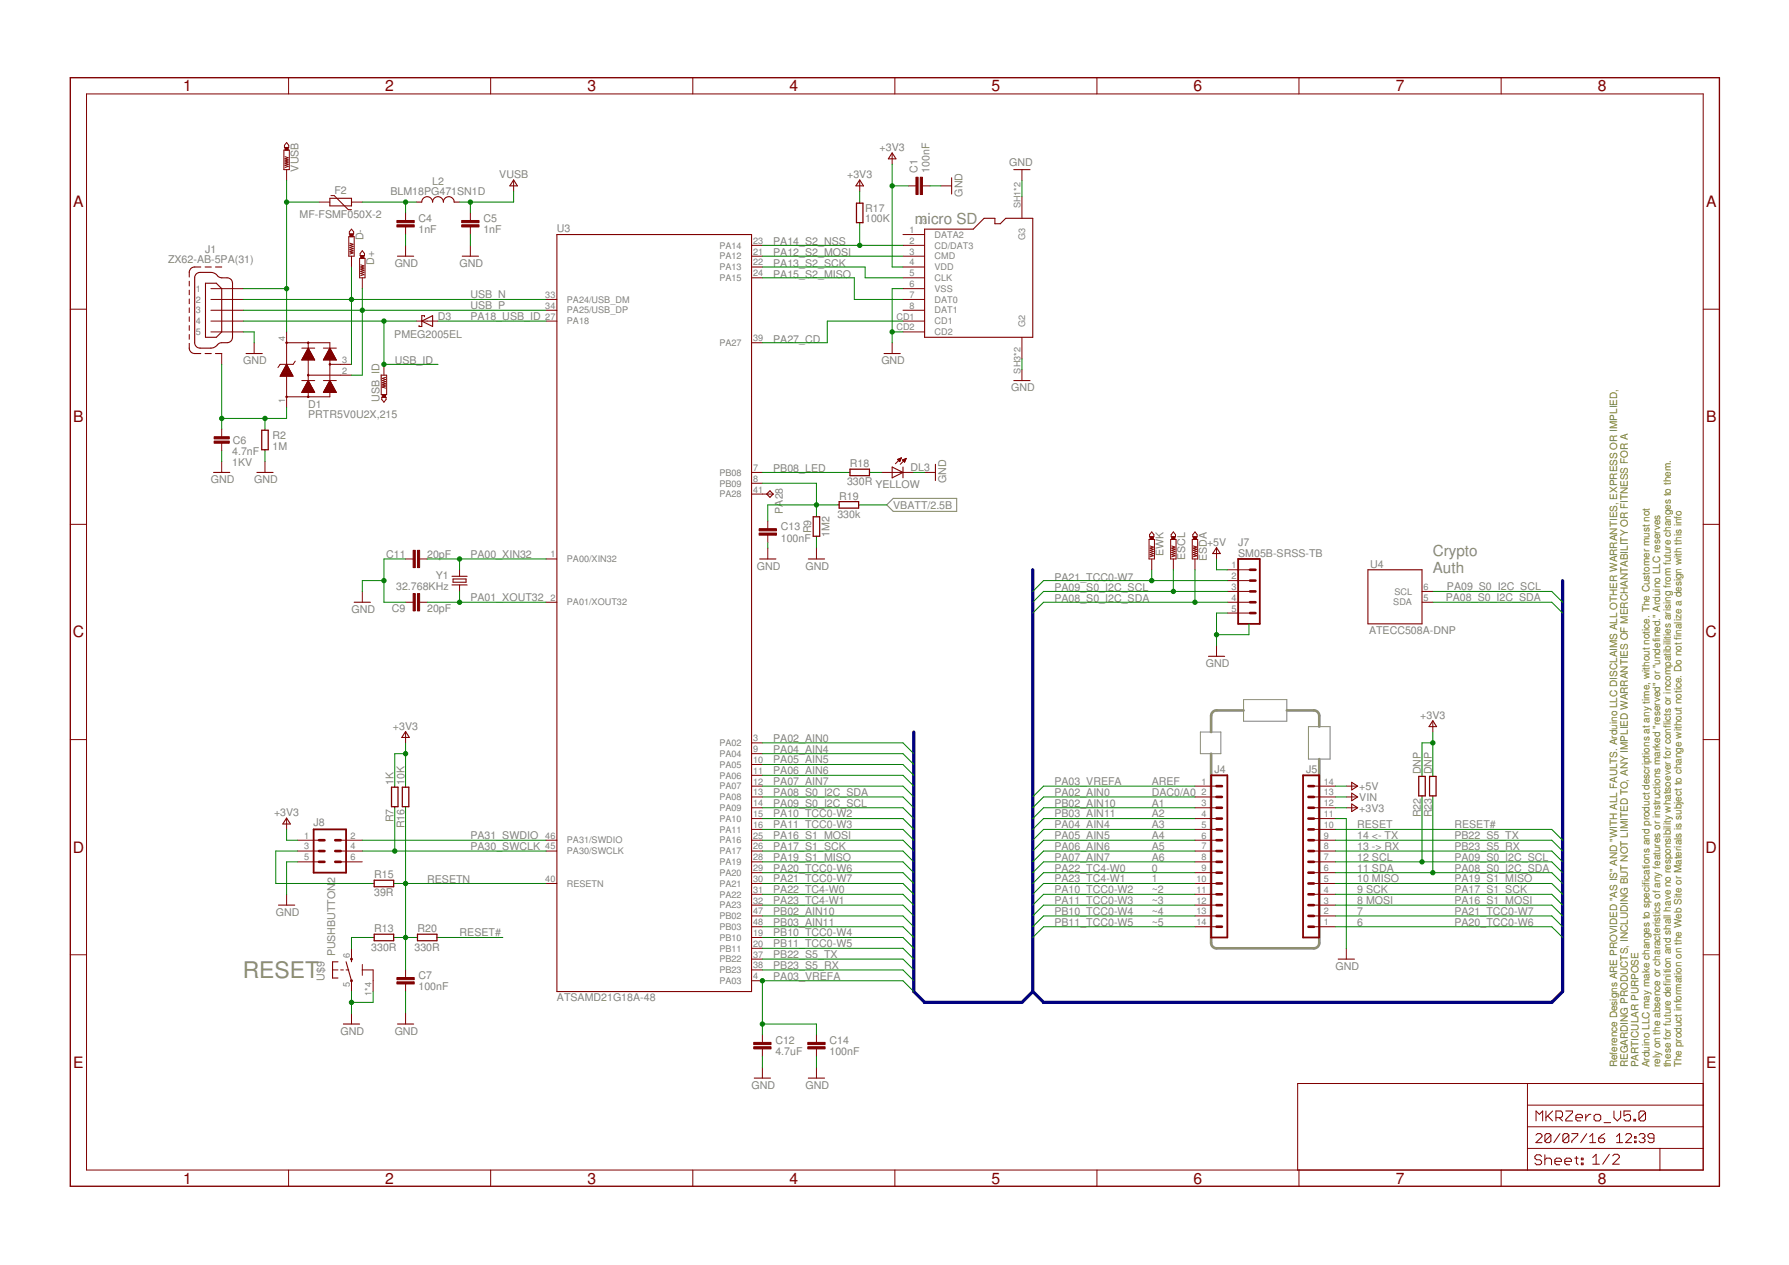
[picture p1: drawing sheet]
<svg xmlns="http://www.w3.org/2000/svg" width="420mm" height="297mm" viewBox="0 0 420 297" stroke-linecap="round" stroke-linejoin="round" font-family="sans-serif">
<path d="M284.4 177v44.4l.2 .6 .3 .4 .8 .3h22.9l.5-.1 .6-.6 .1-.6v-43.2M292.1 166.8h-6.4l-.8 .3-.3 .4-.2 .6v3.8M302.2 166.8l6.9 .1 .5 .4 .2 .5v2.8" fill="none" stroke="#808080" stroke-width=".61"/>
<path d="M281.9 171.9h4.8v5.1h-4.8zM292.1 164.3h10.1v5.1h-10.1zM307.3 170.6h5.1v7.6h-5.1z" fill="none" stroke="#808080" stroke-width=".23"/>
<path d="M208.3 118.6l1.5-1.6h14.9v3.1h-14.9z" fill="none" stroke="#808080" stroke-width=".25"/>
<g fill="none" stroke="#800000" stroke-width=".25">
<path d="M209.5 35.9l.9 1.4h-1.8zM238.1 39.8h3.8M77.5 46.6h5v1.7h-5zM97.8 47.5h1.3a1.27 1.27 0 0 1 1.2-1.3 1.27 1.27 0 0 1 1.3 1.3 1.27 1.27 0 0 1 1.3-1.3 1.27 1.27 0 0 1 1.2 1.3 1.26 1.26 0 0 1 1.3-1.3 1.26 1.26 0 0 1 1.3 1.3h1.2M120.6 42.2l.9 1.4h-1.8zM130.8 55.1h45.7v177.7h-45.7zM201.9 42.2l.9 1.4h-1.8zM217.1 53.8h11.5l2.5-2.5h2.6v1.2h1.2l1.3-1.2h6.3v27.9h-25.4zM223.5 41.7v3.9M44.4 66v1.1M44.4 68.1v1.1M44.4 70.2v1.1"/>
<path d="M44.4 72.3v1.1M44.4 74.4v1.1M44.4 76.5v1.1M44.4 78.6v1.1M46.2 64.2l.8-.2h2.9l.6 .2 .7 .7a2.59 2.59 0 0 0 2.1 .3l.6 .2 .4 .3 .3 .8v12.7l-.1 .6-.4 .4a2.64 2.64 0 0 1-2 .3l-.6 .1-1.3 1-.7 .1h-2.8l-.5-.2-.5-.7v-15.6l.1-.5zM47.2 62.7h-1.8l-.7 .5a2.2 2.2 0 0 0-.3 1.8M48.2 62.7h1.4M48.3 66.5h2.5l1.3 1.3v10.1l-1.3 1.3h-2.5zM50.6 62.7h1.5M93.3 60.2h3.9M99.1 75.4l2.5-1.3v2.6zM99.7 74.4v-.3h-.6v2.6h-.7v-.3"/>
<path d="M108.6 60.2h3.8M44.4 80.6a2.2 2.2 0 0 0 .3 1.9l.7 .5h1.8M48.2 83h1.4M50.6 83h1.5M57.8 83h3.8M207.6 83h3.8M238.1 89.4h3.8M50.2 110.9h3.8M60.3 110.9h3.8M180.8 115.3l.8 .7-.8 .8-.7-.8zM209.5 109.7l2.6 1.2-2.6 1.3zM212.1 109.7v2.5"/>
<path d="M219.7 109v3.8M106.2 135.3h3.5M106.2 137.4h3.5M106.4 136h3.1v.7h-3.1zM178.4 131.3h3.8M189.8 131.3h3.9M285.7 128.6l.9 1.4h-1.8zM321.3 133.8h12.7v12.7h-12.7zM83.2 141.4h3.8M283.8 154.1h3.8M95.2 171.8l.9 1.4h-1.7zM336.5 169.2l.9 1.4h-1.8z"/>
<path d="M67.3 192.1l.9 1.4h-1.8zM317.5 183.7l1.4 .9-1.4 .9zM317.5 186.2l1.4 .9-1.4 .9zM317.5 188.8l1.4 .9-1.4 .9zM65.4 212.5h3.8M79.4 225.8h-1.3v3.9h1.3M81.3 225.8l1.2 4.5M82.5 225.2v.6M314.3 225.2h3.8M80.6 240.5h3.9M93.3 240.5h3.9M177.1 253.2h3.9"/>
<path d="M189.8 253.2h3.9"/>
</g>
<g fill="none" stroke="#800000" stroke-width=".23">
<path d="M67.8 18.2v3.9M115.2 18.2v3.9M162.7 18.2v3.9M210.2 18.2v3.9M257.6 18.2v3.9M305.1 18.2v3.9M352.6 18.2v3.9M20.3 22.1h379.7v252.6h-379.7zM66.7 35.3h1.2v4.5h-1.2zM66.9 36.8l.8 .2-.8 .3 .8 .2-.8 .3 .8 .3-.8 .2 .8 .3-.8 .2 .8 .3-.8 .2M67.3 39.8v2.6M67.3 33.5l.5 .6v.5h-1v-.5z"/>
<path d="M209.5 36v2.6M240 39.8v2.6M74.9 47.5h2.6M77.7 45.9h.8l3.3 3.3h.7M81.9 55.6h1.3v4.6h-1.3zM82.2 57.1l.7 .3-.7 .2 .7 .3-.7 .2 .7 .3-.7 .2 .7 .3-.7 .2 .7 .3-.7 .2M82.5 47.5h2.6M82.5 53.8l.6 .6v.5h-1.1v-.5zM85.1 58.9l.5 .6v.5h-1v-.5zM95.2 50v1.8M95.2 53.3v1.8M95.2 57.6v2.6"/>
<path d="M110.5 50v1.8M110.5 53.3v1.8M110.5 57.6v2.6M120.6 42.4v2.5M176.5 57.6h2.5M201.9 42.4v2.5M201.9 47.5v.2M201.9 52.3v.2M212.1 57.6h5M212.1 55.1h5M213.3 43.6h1.8M216.6 43.6h1.8"/>
<path d="M221 43.6h2.5M240 46.2v5.1M16.5 72.6h3.8M49.5 70.3h7.6M49.5 72.9h7.6M49.5 75.4h7.6M49.5 67.8h7.6M49.5 77.9h7.6M67.3 77.9v17.8M82.5 60.2v2.5M84.5 60.7h1.2v4.5h-1.2zM84.7 62.2l.8 .2-.8 .3 .8 .2-.8 .3 .8 .3-.8 .2 .8 .3-.8 .2 .8 .3-.8 .2"/>
<path d="M85.1 65.2v2.6M97.8 75.4h5.1M128.2 70.3h2.6M128.2 72.9h2.6M128.2 75.4h2.6M176.5 60.2h2.5M176.5 62.7h2.5M176.5 65.2h2.5M212.1 60.2h5M212.1 62.7h5M212.1 65.2h5M212.1 70.3h5"/>
<path d="M212.1 72.9h5M212.1 75.4h5M212.1 67.8h5M212.1 77.9h5M240 79.2v5.1M400 72.6h3.8M52.1 83v2.6M59.7 80.5v2.5M65.8 88.3h3M65.9 88.2h2.8M65.9 88.1h2.8M66 88h2.6"/>
<path d="M66 87.9h2.6M66.1 87.8h2.4M66.1 87.7h2.4M66.2 87.6h2.2M66.2 87.5h2.2M66.3 87.4h2M66.3 87.3h2M66.4 87.2h1.8M66.4 87.1h1.8M66.5 87h1.6M66.6 86.8h1.4M66.7 86.7h1.2"/>
<path d="M66.7 86.6h1.2M66.8 86.5h1M66.8 86.4h1M66.9 86.3h.8M67 86.2h.6M67 86.1h.6M67.1 86h.4M67.1 85.9h.4M67.2 85.8h.2M67.2 85.7h.2M67.3 85.6h.1M67.3 80.5h10.2v12.7h-10.2"/>
<path d="M67.3 85.6l1.5 2.7h-3zM69.3 84.8l-.5 .8h-3l-.5 .7M70.9 81.7h3M70.9 89.4h3M70.9 84.5h3M70.9 92.1h3M71 84.4h2.8M71 92h2.8M71 84.3h2.8M71 91.9h2.8M71.1 84.2h2.6M71.1 91.8h2.6"/>
<path d="M71.1 84.1h2.6M71.1 91.7h2.6M71.1 84h2.5M71.1 91.6h2.5M71.2 83.9h2.4M71.2 91.5h2.4M71.2 83.8h2.3M71.2 91.4h2.3M71.3 83.7h2.2M71.3 91.3h2.2M71.4 83.6h2M71.4 91.2h2"/>
<path d="M71.4 83.5h2M71.4 91.1h2M71.5 83.4h1.8M71.5 91h1.8M71.5 83.3h1.8M71.6 83.2h1.6M71.6 90.8h1.6M71.6 83.1h1.6M71.7 83h1.4M71.7 90.7h1.4M71.7 83h1.3M71.7 90.6h1.3"/>
<path d="M71.8 82.8h1.2M71.8 90.5h1.2M71.8 82.8h1.1M71.8 90.4h1.1M71.9 82.7h1M71.9 90.3h1M71.9 82.6h.9M71.9 90.2h.9M72 82.5h.8M72 90.1h.8M72 82.4h.7M72 90h.7"/>
<path d="M72.1 82.3h.6M72.1 89.9h.6M72.1 82.2h.5M72.1 89.8h.5M72.2 82.1h.4M72.2 89.7h.4M72.2 82h.3M72.2 89.6h.3M72.3 81.9h.2M72.3 89.5h.2M72.3 81.8h.1M72.3 89.4h.1"/>
<path d="M72.4 88.1h10.1M72.4 80.5v12.7M72.4 81.7l1.5 2.8h-3zM72.4 89.4l1.5 2.8h-3zM75.9 81.7h3.1M75.9 89.4h3.1M76 84.5h3M76 92.1h3M76 84.4h2.9M76 92h2.9M76.1 84.3h2.7M76.1 91.9h2.7"/>
<path d="M76.1 84.2h2.7M76.1 91.8h2.7M76.2 84.1h2.5M76.2 91.7h2.5M76.2 84h2.5M76.2 91.6h2.5M76.3 83.9h2.3M76.3 91.5h2.3M76.3 83.8h2.3M76.3 91.4h2.3M76.4 83.7h2.1M76.4 91.3h2.1"/>
<path d="M76.4 83.6h2.1M76.4 91.2h2.1M76.5 83.5h1.9M76.5 91.1h1.9M76.5 83.4h1.9M76.5 91h1.9M76.6 83.3h1.7M76.6 91h1.7M76.6 83.2h1.7M76.6 90.8h1.7M76.7 83.1h1.5M76.7 90.8h1.5"/>
<path d="M76.8 83h1.4M76.8 90.7h1.4M76.8 83h1.3M76.8 90.6h1.3M76.9 82.8h1.2M76.9 90.5h1.2M76.9 82.8h1.1M76.9 90.4h1.1M77 82.7h1M77 90.3h1M77 82.6h.9M77 90.2h.9"/>
<path d="M77.1 82.5h.8M77.1 90.1h.8M77.1 82.4h.7M77.1 90h.7M77.2 82.3h.6M77.2 89.9h.6M77.2 82.2h.5M77.2 89.8h.5M77.3 82.1h.4M77.3 89.7h.4M77.3 82h.3M77.3 89.6h.3"/>
<path d="M77.4 81.9h.2M77.4 89.5h.2M77.4 81.8h.1M77.4 89.4h.1M77.5 85.6h5M77.5 81.7l1.5 2.8h-3.1zM77.5 89.4l1.5 2.8h-3.1zM89.5 88.1h1.3v4.6h-1.3zM89.7 93.3h1v.5l-.5 .6-.5-.6zM90.2 85.6v2.5M90.6 88.6l-.8 .3 .8 .2-.8 .3 .8 .2-.8 .3 .8 .2-.8 .3 .8 .2-.8 .3 .8 .2M176.5 80.5h2.5"/>
<path d="M209.5 80.5v2.5M240 86.8v2.6M52.1 100.8v1.8M52.1 104.1v1.8M52.1 108.4v2.5M62.2 100.8v.2M62.2 105.6v.3M62.2 108.4v2.5M176.5 116h5.1M176.5 110.9h2.5M176.5 113.5h2.5M196.8 118.6h.3"/>
<path d="M199.4 110.9h.2M201.7 118.6h.2M204.2 110.9h.2M207 110.9h7.6M210.8 107.9l.9-.4-.4 .9zM210.9 107.9h.6M210.9 108h.6M211 108.1h.4M211.1 108.2h.3M211.1 107.7h.5M211.2 108.4h.1M211.4 107.6h.2"/>
<path d="M211.7 107.5l-1.4 1.4M211.9 108l.9-.4-.4 .9zM212 108.1h.6M212 108h.7M212.2 108.2h.4M212.3 108.4h.2M212.3 107.9h.4M212.4 108.5h.1M212.6 107.7h.2M212.8 107.6l-1.4 1.4M217.1 110.9h2.6M16.5 123.1h3.8"/>
<path d="M85.1 138.9v2.5M95.2 131.3h1.8M98.6 131.3h1.7M107.9 133.8v1.5M107.9 137.4v1.5M128.2 131.3h2.6M180.3 122.4v1.7M180.3 125.7v1.7M180.3 128.7v2.6M191.7 121.1v.2M191.7 125.9v.3M191.7 128.7v2.6"/>
<path d="M269.9 126.7h1.2v4.6h-1.2zM270.1 128.2l.8 .3-.8 .2 .8 .3-.8 .2 .8 .3-.8 .2 .8 .3-.8 .2 .8 .3-.8 .2M270.5 124.9l.5 .6v.5h-1v-.5zM270.5 131.3v2.5M274.9 126.7h1.3v4.6h-1.3zM275.2 128.2l.7 .3-.7 .2 .7 .3-.7 .2 .7 .3-.7 .2 .7 .3-.7 .2 .7 .3-.7 .2M275.6 124.9l.5 .6v.5h-1v-.5zM275.6 131.3v2.5M280 126.7h1.3v4.6h-1.3zM280.3 128.2l.7 .3-.7 .2 .7 .3-.7 .2 .7 .3-.7 .2 .7 .3-.7 .2 .7 .3-.7 .2M280.6 124.9l.6 .6v.5h-1.1v-.5zM280.6 131.3v2.5"/>
<path d="M285.7 128.7v2.6M288.2 138.9h5.1M288.2 133.8h5.1M288.2 136.3h5.1M334 138.9h2.5M400 123.1h3.8M95.2 141.4h1.8M98.6 141.4h1.7M128.2 141.4h2.6M285.7 151.6v2.5M288.2 141.4h5.1M288.2 144h5.1"/>
<path d="M334 141.4h2.5M16.5 173.7h3.8M95.2 171.9v2.5M176.5 174.4h2.5M176.5 177h2.5M176.5 179.5h2.5M336.5 169.4v2.5M400 173.7h3.8M67.3 192.2v2.6M69.8 197.3h5.1M69.8 199.8h5.1M80 197.3h5.1"/>
<path d="M80 199.8h5.1M92.7 184.6v.2M92.7 189.4v.3M95.2 184.6v.2M95.2 189.4v.3M128.2 197.3h2.6M128.2 199.8h2.6M176.5 182.1h2.5M176.5 184.6h2.5M176.5 187.1h2.5M176.5 189.7h2.5M176.5 192.2h2.5"/>
<path d="M176.5 194.8h2.5M176.5 197.3h2.5M176.5 199.8h2.5M280.6 184.6h5.1M280.6 187.1h5.1M280.6 189.7h5.1M280.6 192.2h5.1M280.6 194.8h5.1M280.6 197.3h5.1M280.6 199.8h5.1M308.6 184.6h5M308.6 187.1h5"/>
<path d="M308.6 189.7h5M308.6 192.2h5M308.6 194.8h5M308.6 197.3h5M308.6 199.8h5M316.2 184.6h2.5M316.2 187.1h2.5M316.2 189.7h2.5M334 182.1v.2M334 186.9v.2M336.5 182.1v.2M336.5 186.9v.2"/>
<path d="M67.3 210v2.5M69.8 202.4h5.1M80 202.4h5.1M87.6 207.5h.3M92.5 207.5h.2M128.2 207.5h2.6M176.5 202.4h2.5M176.5 204.9h2.5M176.5 207.5h2.5M176.5 210h2.5M176.5 212.5h2.5M176.5 215.1h2.5"/>
<path d="M176.5 217.6h2.5M280.6 202.4h5.1M280.6 204.9h5.1M280.6 207.5h5.1M280.6 210h5.1M280.6 212.5h5.1M280.6 215.1h5.1M280.6 217.6h5.1M308.6 202.4h5M308.6 204.9h5M308.6 207.5h5M308.6 210h5"/>
<path d="M308.6 212.5h5M308.6 215.1h5M308.6 217.6h5M16.5 224.2h3.8M78.1 227.8h1.3M80 227.8h.6M81.3 227.8h.6M82.5 222.7v2.5M82.5 230.3v2.5M82.5 237.9v2.6M85.1 227.8h2.5v5M85.1 226.5v2.5"/>
<path d="M87.6 220.1h.3M92.5 220.1h.2M95.2 227.8v1.7M95.2 231.1v1.7M95.2 237.9v2.6M97.8 220.1h.2M102.6 220.1h.3M176.5 230.3h2.5M176.5 220.1h2.5M176.5 222.7h2.5M176.5 225.2h2.5M176.5 227.8h2.5"/>
<path d="M316.2 222.7v2.5M400 224.2h3.8M179 243v1.8M179 246.3v1.8M179 250.6v2.6M191.7 243v1.8M191.7 246.3v1.8M191.7 250.6v2.6M358.7 254.4v20.3M358.7 259.5h41.3M400 254.4h-95.2v20.3M67.8 274.7v3.9"/>
<path d="M115.2 274.7v3.9M162.7 274.7v3.9M210.2 274.7v3.9M257.6 274.7v3.9M305.1 274.7v3.9M352.6 274.7v3.9M358.7 269.7h41.3M358.7 264.6h41.3M360.7 266.6l.4-.4h.7l.3 .4v.3l-1.4 1.4h1.4M360.7 263.2v-2.3l.8 .8 .8-.8v2.3M362.1 271.5l-.4-.3h-.8l-.4 .3v.4l.4 .4h.8l.4 .4v.4l-.4 .4h-.8l-.4-.4M362.8 271.2v2.3"/>
<path d="M362.8 272.3l.4-.4h.8l.4 .4v1.2M363.1 260.9v2.3M363.5 262l1.1 1.2M364.2 266.6v1.3l-.3 .4h-.7l-.4-.4M364.2 266.6l-.3-.4h-.7l-.4 .4v1.3M364.2 266.6l-1.4 1.3M364.6 260.9l-1.5 1.5M365.2 272.7h1.5v-.4l-.4-.4h-.8l-.3 .4v.8l.3 .4h.8M365.4 262.4h1.2l.4-.4v-.7l-.4-.4h-1.2v2.3M366.2 262.4l.8 .8M366.4 266.2l-1.5 2.1M367.5 272.7h1.6v-.4l-.4-.4h-.8l-.4 .4v.8l.4 .4h.8"/>
<path d="M367.7 260.9h1.6v.4l-1.6 1.5v.4h1.6M368.4 266.6v1.3l-.3 .4h-.7l-.3-.4M368.4 266.6l-.3-.4h-.7l-.3 .4v1.3M368.4 266.6l-1.3 1.3M369.1 266.2h1.4v.4l-1.4 1.3v.4M369.8 271.9h.8M370.1 262.4h1.5v-.4l-.3-.3h-.8l-.4 .3v.8l.4 .4h.8M370.2 271.5v1.6l.4 .4M371.4 271.9h.4v.4h-.4zM371.4 273.1h.4v.4h-.4zM372.4 261.7v1.5M372.7 266.2l-1.5 2.1"/>
<path d="M373.4 268.3h1.4M373.4 266.9l.7-.7v2.1M373.6 261.7h-.4l-.8 .7M374.1 271.8l.8-.8v2.4M374.1 273.4h1.5M374.4 262l.4-.3h.8l.3 .3v.8l-.3 .4h-.8l-.4-.4zM375.5 267.3h1l.4 .3v.3l-.4 .4h-.7l-.3-.4zM376.7 263.6h1.6M376.9 266.2l-.7 .4-.7 .7M378 271l-1.6 2.4M378.8 271.4l.3-.4h.8l.4 .4v.4l-1.5 1.6h1.5M379.1 260.9v1.5l.7 .8 .8-.8v-1.5"/>
<path d="M379.7 268.3h1.4M379.7 266.9l.7-.7v2.1M381.8 266.6l.3-.4h.7l.4 .4v.3l-1.4 1.4h1.4M382.9 260.9h-1.5v1.1l.8-.3h.4l.3 .3v.8l-.3 .4h-.8l-.4-.4M383.7 262.8h.4v.4h-.4zM383.9 267.9h.3v.4h-.3zM383.9 266.9h.3v.4h-.3zM384.9 266.6l.4-.4h.7l.3 .4v.3l-.3 .4M385.6 267.3h.4M386 267.3l.3 .3v.3l-.3 .4h-.7l-.4-.4M386.5 261.3l-.4-.4h-.8l-.4 .4v1.5M386.5 261.3v1.5l-.4 .4h-.8l-.4-.4"/>
<path d="M386.5 261.3l-1.6 1.5M388.5 267.3h-1.1l-.4-.4v-.3l.4-.4h.7l.4 .4v1.3l-.4 .4h-.7l-.4-.4M389.8 269.7v5"/>
<circle cx="67.3" cy="93.2" r=".17"/>
<circle cx="67.3" cy="80.5" r=".11"/>
<circle cx="67.3" cy="80.5" r=".17"/>
<circle cx="67.3" cy="93.2" r=".11"/>
<circle cx="72.4" cy="88.1" r=".17"/>
<circle cx="72.4" cy="93.2" r=".17"/>
<circle cx="72.4" cy="80.5" r=".11"/>
<circle cx="72.4" cy="80.5" r=".17"/>
<circle cx="72.4" cy="93.2" r=".11"/>
<circle cx="72.4" cy="88.1" r=".11"/>
<circle cx="77.5" cy="85.6" r=".11"/>
<circle cx="77.5" cy="85.6" r=".17"/>
</g>
<g fill="none" stroke="#800000" stroke-width=".42">
<path d="M290.8 131.3h5.1v15.2h-5.1zM73.7 194.8h7.6v10.1h-7.6zM284.4 182.1h3.8v38h-3.8zM306 182.1h3.8v38h-3.8z"/>
<circle cx="82.5" cy="225.2" r=".13"/>
<circle cx="82.5" cy="230.3" r=".13"/>
</g>
<g fill="none" stroke="#800000" stroke-width=".61">
<path d="M293.6 133.8h1.3M293.6 136.3h1.3M293.6 138.9h1.3M293.6 141.4h1.3M293.6 144h1.3M74.9 199.8h1.3M74.9 197.3h1.3M78.7 199.8h1.3M78.7 197.3h1.3M285.7 199.8h1.3M285.7 197.3h1.3M285.7 194.8h1.3"/>
<path d="M285.7 192.2h1.3M285.7 189.7h1.3M285.7 187.1h1.3M285.7 184.6h1.3M307.3 199.8h1.3M307.3 197.3h1.3M307.3 194.8h1.3M307.3 192.2h1.3M307.3 189.7h1.3M307.3 187.1h1.3M307.3 184.6h1.3M74.9 202.4h1.3"/>
<path d="M78.7 202.4h1.3M285.7 212.5h1.3M285.7 215.1h1.3M285.7 217.6h1.3M285.7 207.5h1.3M285.7 210h1.3M285.7 204.9h1.3M285.7 202.4h1.3M307.3 212.5h1.3M307.3 215.1h1.3M307.3 217.6h1.3M307.3 207.5h1.3"/>
<path d="M307.3 210h1.3M307.3 204.9h1.3M307.3 202.4h1.3"/>
</g>
<path d="M201.1 47.7h1.6v4.6h-1.6zM61.5 101h1.5v4.6h-1.5zM197.1 117.8h4.6v1.5h-4.6zM199.6 110.2h4.6v1.5h-4.6zM191 121.3h1.5v4.6h-1.5zM91.9 184.8h1.6v4.6h-1.6zM94.5 184.8h1.5v4.6h-1.5zM333.2 182.3h1.5v4.6h-1.5zM335.7 182.3h1.6v4.6h-1.6zM87.9 206.7h4.6v1.5h-4.6zM87.9 219.4h4.6v1.5h-4.6zM98 219.4h4.6v1.5h-4.6z" fill="none" stroke="#800000" stroke-width=".3"/>
<g fill="#800000" stroke="#800000" stroke-width=".23">
<path d="M189.7 245.8h4.1v.5h-4.1z"/>
<path d="M189.7 244.8h4.1v.5h-4.1z"/>
<path d="M177 245.8h4.1v.5h-4.1z"/>
<path d="M177 244.8h4.1v.5h-4.1z"/>
<path d="M98 129.2h.6v4.1h-.6z"/>
<path d="M97 129.2h.5v4.1h-.5z"/>
<path d="M93.2 52.8h4.1v.5h-4.1z"/>
<path d="M93.2 51.8h4.1v.5h-4.1z"/>
<path d="M108.4 52.8h4.1v.5h-4.1z"/>
<path d="M108.4 51.8h4.1v.5h-4.1z"/>
<path d="M98 139.4h.6v4h-.6z"/>
<path d="M97 139.4h.5v4h-.5z"/>
<path d="M93.2 230.5h4.1v.6h-4.1z"/>
<path d="M93.2 229.5h4.1v.5h-4.1z"/>
<path d="M216.1 41.6h.5v4.1h-.5z"/>
<path d="M215.1 41.6h.5v4.1h-.5z"/>
<path d="M50.3 103.6h3.5v.5h-3.5z"/>
<path d="M50.3 102.6h3.5v.5h-3.5z"/>
<path d="M82.2 54.9h.7v.7h-.7z"/>
<path d="M84.7 60h.8v.7h-.8z"/>
<path d="M66.9 34.6h.8v.7h-.8z"/>
<path d="M89.8 92.7h.8v.6h-.8z"/>
<path d="M178.3 125.2h4.1v.5h-4.1z"/>
<path d="M178.3 124.1h4.1v.6h-4.1z"/>
<path d="M280.3 126h.7v.7h-.7z"/>
<path d="M275.2 126h.7v.7h-.7z"/>
<path d="M270.1 126h.8v.7h-.8z"/>
</g>
<path d="M16.5 18.2h387.3v260.4h-387.3z" fill="none" stroke="#800000" stroke-width=".32"/>
<path d="M242.5 133.8v99M367 136.3v96.5l-2.6 2.6h-119.3l-2.6-2.6M214.6 171.9v60.9l2.5 2.6h22.9l2.5-2.6" fill="none" stroke="#000080" stroke-width=".76"/>
<g fill="none" stroke="#008000" stroke-width=".23">
<path d="M209.5 38.6v24.1h2.6M67.3 42.4v35.5M67.3 47.5h7.6M85.1 47.5h12.7M95.2 47.5v2.5M95.2 55.1v2.5M110.5 47.5v2.5M110.5 55.1v2.5M120.6 44.9v2.6h-12.7M179 57.6h33.1M201.9 44.9v2.6M201.9 52.5v5.1"/>
<path d="M209.5 43.6h3.8M218.4 43.6h2.6M240 42.4v3.8M57.1 77.9h2.6v2.6M57.1 67.8h10.2M57.1 75.4h40.7M57.1 72.9h71.1M57.1 70.3h71.1M82.5 62.7v22.9M85.1 67.8v20.3h-2.6M90.2 75.4v10.2h12.7M102.9 75.4h25.3"/>
<path d="M179 62.7h24.2v2.5h8.9M179 65.2h21.6v5.1h11.5M179 60.2h33.1M209.5 77.9h2.6M212.1 67.8h-2.6v12.7M212.1 75.4h-17.8v5.1h-15.3M52.1 85.6v15.2M62.2 98.3v2.5M67.3 95.7v2.6h-15.2M240 84.3v2.5M52.1 105.9v2.5M62.2 105.9v2.5"/>
<path d="M179 113.5h12.7v7.6M179 110.9h20.4M196.8 118.6h-16.5v3.8M201.9 118.6h6.4M204.4 110.9h2.6M214.6 110.9h2.5M90.2 136.3h-5.1v2.6M95.2 131.3h-5v10.1h5M100.3 131.3h27.9M107.9 131.3v2.5M107.9 138.9v2.5M180.3 127.4v1.3"/>
<path d="M191.7 126.2v2.5M270.5 133.8v2.5M275.6 133.8v5.1M280.6 133.8v7.6M285.7 131.3v2.5h2.5M288.2 136.3h-43.1l-2.6 2.6M288.2 138.9h-43.1l-2.6 2.5M336.5 138.9h27.9l2.6 2.5M100.3 141.4h27.9M288.2 141.4h-43.1l-2.6 2.6M288.2 144h-2.5v7.6M293.3 146.5v2.5h-7.6"/>
<path d="M336.5 141.4h27.9l2.6 2.6M95.2 174.4v10.2M95.2 177h-2.5v7.6M179 174.4h33.1l2.5 2.6M179 177h33.1l2.5 2.5M179 179.5h33.1l2.5 2.6M336.5 174.4h-2.5v7.7M336.5 171.9v10.2M67.3 194.8v2.5h2.5M69.8 199.8h-5v7.7h22.8M85.1 197.3h43.1M85.1 199.8h43.1"/>
<path d="M92.7 189.7v10.1M95.2 189.7v38.1M179 192.2h33.1l2.5 2.6M179 184.6h33.1l2.5 2.5M179 187.1h33.1l2.5 2.6M179 189.7h33.1l2.5 2.5M179 194.8h33.1l2.5 2.5M179 197.3h33.1l2.5 2.5M179 199.8h33.1l2.5 2.6M179 182.1h33.1l2.5 2.5M280.6 192.2h-35.5l-2.6 2.6M280.6 184.6h-35.5l-2.6 2.5"/>
<path d="M280.6 187.1h-35.5l-2.6 2.6M280.6 189.7h-35.5l-2.6 2.5M280.6 194.8h-35.5l-2.6 2.5M280.6 197.3h-35.5l-2.6 2.5M280.6 199.8h-35.5l-2.6 2.6M313.6 192.2h2.6v30.5M313.6 184.6h2.6M313.6 187.1h2.6M313.6 189.7h2.6M313.6 194.8h50.8l2.6 2.5M313.6 197.3h50.8l2.6 2.5M313.6 199.8h50.8l2.6 2.6"/>
<path d="M334 187.1v15.3M336.5 187.1v17.8M69.8 202.4h-2.5v7.6M92.7 207.5h35.5M179 202.4h33.1l2.5 2.5M179 215.1h33.1l2.5 2.5M179 217.6h33.1l2.5 2.5M179 204.9h33.1l2.5 2.6M179 210h33.1l2.5 2.5M179 207.5h33.1l2.5 2.5M179 212.5h33.1l2.5 2.6M280.6 202.4h-35.5l-2.6 2.5"/>
<path d="M280.6 215.1h-35.5l-2.6 2.5M280.6 217.6h-35.5l-2.6 2.5M280.6 204.9h-35.5l-2.6 2.6M280.6 210h-35.5l-2.6 2.5M280.6 207.5h-35.5l-2.6 2.5M280.6 212.5h-35.5l-2.6 2.6M313.6 202.4h50.8l2.6 2.5M313.6 215.1h50.8l2.6 2.5M313.6 217.6h50.8l2.6 2.5M313.6 204.9h50.8l2.6 2.6M313.6 210h50.8l2.6 2.5M313.6 207.5h50.8l2.6 2.5"/>
<path d="M313.6 212.5h50.8l2.6 2.6M82.5 232.8v5.1M87.6 220.1h-5.1v2.6M87.6 232.8v2.6h-5.1M92.7 220.1h5.1M95.2 232.8v5.1M102.9 220.1h15.2M179 220.1h33.1l2.5 2.6M179 222.7h33.1l2.5 2.5M179 227.8h33.1l2.5 2.5M179 225.2h33.1l2.5 2.6M214.6 232.8l-2.5-2.5h-33.1v12.7"/>
<path d="M179 248.1v2.5M179 240.5h12.7v2.5M191.7 248.1v2.5"/>
</g>
<g fill="#008000" stroke="#008000" stroke-width=".23">
<circle cx="90.2" cy="136.3" r=".51"/>
<circle cx="285.7" cy="149" r=".51"/>
<circle cx="209.5" cy="77.9" r=".51"/>
<circle cx="82.5" cy="235.4" r=".51"/>
<circle cx="179" cy="240.5" r=".51"/>
<circle cx="179" cy="230.3" r=".51"/>
<circle cx="334" cy="202.4" r=".51"/>
<circle cx="275.6" cy="138.9" r=".51"/>
<circle cx="336.5" cy="204.9" r=".51"/>
<circle cx="280.6" cy="141.4" r=".51"/>
<circle cx="270.5" cy="136.3" r=".51"/>
<circle cx="336.5" cy="174.4" r=".51"/>
<circle cx="95.2" cy="177" r=".51"/>
<circle cx="209.5" cy="43.6" r=".51"/>
<circle cx="90.2" cy="75.4" r=".51"/>
<circle cx="90.2" cy="85.6" r=".51"/>
<circle cx="85.1" cy="72.9" r=".51"/>
<circle cx="82.5" cy="70.3" r=".51"/>
<circle cx="67.3" cy="67.8" r=".51"/>
<circle cx="67.3" cy="47.5" r=".51"/>
<circle cx="110.5" cy="47.5" r=".51"/>
<circle cx="107.9" cy="131.3" r=".51"/>
<circle cx="107.9" cy="141.4" r=".51"/>
<circle cx="92.7" cy="199.8" r=".51"/>
<circle cx="95.2" cy="220.1" r=".51"/>
<circle cx="95.2" cy="207.5" r=".51"/>
<circle cx="201.9" cy="57.6" r=".51"/>
<circle cx="62.2" cy="98.3" r=".51"/>
<circle cx="52.1" cy="98.3" r=".51"/>
<circle cx="95.2" cy="47.5" r=".51"/>
<circle cx="191.7" cy="118.6" r=".51"/>
</g>
<text font-size="5.4" fill="#808080" x="57" y="229.7">RESET</text>
<g font-size="3.7" fill="#800000">
<text x="43" y="21.4">1</text>
<text x="90.5" y="21.4">2</text>
<text x="138" y="21.4">3</text>
<text x="185.4" y="21.4">4</text>
<text x="232.9" y="21.4">5</text>
<text x="280.3" y="21.4">6</text>
<text x="327.8" y="21.4">7</text>
<text x="375.3" y="21.4">8</text>
<text x="17.2" y="48.6">A</text>
<text x="400.7" y="48.6">A</text>
<text x="17.2" y="99.2">B</text>
<text x="400.7" y="99.2">B</text>
<text x="17.1" y="149.7">C</text>
<text x="400.6" y="149.7">C</text>
<text x="17.1" y="200.2">D</text>
<text x="400.6" y="200.2">D</text>
<text x="17.2" y="250.8">E</text>
<text x="400.7" y="250.8">E</text>
<text x="43" y="277.9">1</text>
<text x="90.5" y="277.9">2</text>
<text x="138" y="277.9">3</text>
<text x="185.4" y="277.9">4</text>
<text x="232.9" y="277.9">5</text>
<text x="280.3" y="277.9">6</text>
<text x="327.8" y="277.9">7</text>
<text x="375.3" y="277.9">8</text>
</g>
<g font-size="3.6" fill="#808080">
<text x="214.9" y="52.5">micro SD</text>
<text x="336.5" y="130.6">Crypto</text>
<text x="336.5" y="134.4">Auth</text>
</g>
<g font-size="2.5" fill="#808080">
<text x="206.6" y="35.5">+3V3</text>
<text x="70.1" y="40.3" transform="rotate(-90 70.1 40.3)">VUSB</text>
<text x="117.3" y="41.9">VUSB</text>
<text x="199" y="41.9">+3V3</text>
<text x="215.5" y="40.6" transform="rotate(-90 215.5 40.6)">C1</text>
<text x="218.3" y="40.6" transform="rotate(-90 218.3 40.6)">100nF</text>
<text x="237" y="39.1">GND</text>
<text x="78.5" y="45.4">F2</text>
<text x="91.7" y="45.7">BLM18PG471SN1D</text>
<text x="101.5" y="43.4">L2</text>
<text x="226" y="46.2" transform="rotate(-90 226 46.2)">GND</text>
<text x="70.4" y="51.1">MF-FSMF050X-2</text>
<text x="98.3" y="52.2">C4</text>
<text x="113.5" y="52.2">C5</text>
<text x="203.2" y="52">100K</text>
<text x="203.2" y="49.7">R17</text>
<text x="48.2" y="59.4">J1</text>
<text x="85.3" y="56.4" transform="rotate(-90 85.3 56.4)">D-</text>
<text x="98.3" y="54.7">1nF</text>
<text x="113.5" y="54.7">1nF</text>
<text x="130.8" y="54.6">U3</text>
<text x="181.6" y="57.6">PA14_S2_NSS</text>
<text x="39.5" y="61.7">ZX62-AB-5PA(31)</text>
<text x="87.9" y="62.1" transform="rotate(-90 87.9 62.1)">D+</text>
<text x="92.7" y="62.7">GND</text>
<text x="107.9" y="62.7">GND</text>
<text x="181.6" y="65.2">PA15_S2_MISO</text>
<text x="181.6" y="62.7">PA13_S2_SCK</text>
<text x="181.6" y="60.2">PA12_S2_MOSI</text>
<text x="110.5" y="70.1">USB_N</text>
<text x="102.9" y="75.1">D3</text>
<text x="110.5" y="75.1">PA18_USB_ID</text>
<text x="110.5" y="72.6">USB_P</text>
<text x="92.6" y="79.3">PMEG2005EL</text>
<text x="181.6" y="80.5">PA27_CD</text>
<text x="57.1" y="85.5">GND</text>
<text x="92.7" y="85.5">USB_ID</text>
<text x="207" y="85.5">GND</text>
<text x="72.4" y="95.7">D1</text>
<text x="89.1" y="94.4" transform="rotate(-90 89.1 94.4)">USB_ID</text>
<text x="237.5" y="91.9">GND</text>
<text x="72.4" y="98.2">PRTR5V0U2X,215</text>
<text x="54.5" y="106.8">4.7nF</text>
<text x="54.7" y="104.2">C6</text>
<text x="64" y="105.7">1M</text>
<text x="64" y="103.2">R2</text>
<text x="49.5" y="113.5">GND</text>
<text x="54.5" y="109.4">1KV</text>
<text x="59.7" y="113.5">GND</text>
<text x="181.6" y="110.9">PB08_LED</text>
<text x="198.9" y="114">330R</text>
<text x="199.6" y="109.7">R18</text>
<text x="213.8" y="110.7">DL3</text>
<text x="222.2" y="113.5" transform="rotate(-90 222.2 113.5)">GND</text>
<text x="197.1" y="117.3">R19</text>
<text x="205.6" y="114.6">YELLOW</text>
<text x="209.8" y="119.5">VBATT/2.5B</text>
<text x="183.4" y="124.5">C13</text>
<text x="183.9" y="120.6" transform="rotate(-90 183.9 120.6)">PA28</text>
<text x="190.5" y="125.2" transform="rotate(-90 190.5 125.2)">R9</text>
<text x="196.7" y="121.6">330k</text>
<text x="90.7" y="131">C11</text>
<text x="100.3" y="131">20pF</text>
<text x="110.5" y="131">PA00_XIN32</text>
<text x="183.4" y="127.3">100nF</text>
<text x="194.8" y="126.1" transform="rotate(-90 194.8 126.1)">1M2</text>
<text x="273.3" y="130.6" transform="rotate(-90 273.3 130.6)">EWK</text>
<text x="278.4" y="131.4" transform="rotate(-90 278.4 131.4)">ESCL</text>
<text x="283.4" y="131.7" transform="rotate(-90 283.4 131.7)">ESDA</text>
<text x="283.5" y="128.2">+5V</text>
<text x="290.8" y="130.8">SM05B-SRSS-TB</text>
<text x="290.8" y="128.2">J7</text>
<text x="102.4" y="136">Y1</text>
<text x="177.8" y="133.8">GND</text>
<text x="189.2" y="133.8">GND</text>
<text x="247.6" y="136.3">PA21_TCC0-W7</text>
<text x="321.8" y="133.3">U4</text>
<text x="82.5" y="144">GND</text>
<text x="92" y="143.7">C9</text>
<text x="93" y="138.4">32.768KHz</text>
<text x="100.3" y="143.7">20pF</text>
<text x="110.5" y="141.2">PA01_XOUT32</text>
<text x="247.6" y="138.9">PA09_S0_I2C_SCL</text>
<text x="247.6" y="141.4">PA08_S0_I2C_SDA</text>
<text x="339.6" y="141.2">PA08_S0_I2C_SDA</text>
<text x="339.8" y="138.6">PA09_S0_I2C_SCL</text>
<text x="321.5" y="148.8">ATECC508A-DNP</text>
<text x="283.2" y="156.7">GND</text>
<text x="92.3" y="171.4">+3V3</text>
<text x="333.6" y="168.8">+3V3</text>
<text x="181.6" y="174.2">PA02_AIN0</text>
<text x="181.6" y="176.7">PA04_AIN4</text>
<text x="181.6" y="179.3">PA05_AIN5</text>
<text x="92.4" y="184.3" transform="rotate(-90 92.4 184.3)">1K</text>
<text x="95" y="184.3" transform="rotate(-90 95 184.3)">10K</text>
<text x="181.6" y="181.8">PA06_AIN6</text>
<text x="181.6" y="184.3">PA07_AIN7</text>
<text x="247.6" y="184.3">PA03_VREFA</text>
<text x="270.5" y="184.3">AREF</text>
<text x="285.2" y="181.5">J4</text>
<text x="306.8" y="181.5">J5</text>
<text x="319.2" y="185.5">+5V</text>
<text x="333.7" y="181.8" transform="rotate(-90 333.7 181.8)">DNP</text>
<text x="336.3" y="181.8" transform="rotate(-90 336.3 181.8)">DNP</text>
<text x="64.4" y="191.7">+3V3</text>
<text x="181.6" y="192">PA10_TCC0-W2</text>
<text x="181.6" y="189.4">PA09_S0_I2C_SCL</text>
<text x="181.6" y="186.9">PA08_S0_I2C_SDA</text>
<text x="247.6" y="186.9">PA02_AIN0</text>
<text x="247.6" y="189.4">PB02_AIN10</text>
<text x="247.6" y="192">PB03_AIN11</text>
<text x="270.5" y="186.9">DAC0/A0</text>
<text x="270.5" y="189.4">A1</text>
<text x="270.5" y="192">A2</text>
<text x="319.2" y="188">VIN</text>
<text x="319.2" y="190.6">+3V3</text>
<text x="333.7" y="192" transform="rotate(-90 333.7 192)">R22</text>
<text x="336.3" y="192" transform="rotate(-90 336.3 192)">R23</text>
<text x="73.7" y="194">J8</text>
<text x="92.4" y="193.1" transform="rotate(-90 92.4 193.1)">R7</text>
<text x="95" y="194.5" transform="rotate(-90 95 194.5)">R16</text>
<text x="110.5" y="197">PA31_SWDIO</text>
<text x="181.6" y="194.5">PA11_TCC0-W3</text>
<text x="181.6" y="197">PA16_S1_MOSI</text>
<text x="247.6" y="194.5">PA04_AIN4</text>
<text x="247.6" y="197">PA05_AIN5</text>
<text x="270.5" y="194.5">A3</text>
<text x="270.5" y="197">A4</text>
<text x="318.7" y="197">14 &lt;- TX</text>
<text x="318.7" y="194.5">RESET</text>
<text x="341.6" y="194.5">RESET#</text>
<text x="341.6" y="197">PB22_S5_TX</text>
<text x="110.5" y="199.6">PA30_SWCLK</text>
<text x="181.6" y="202.1">PA19_S1_MISO</text>
<text x="181.6" y="199.6">PA17_S1_SCK</text>
<text x="247.6" y="199.6">PA06_AIN6</text>
<text x="247.6" y="202.1">PA07_AIN7</text>
<text x="270.5" y="199.6">A5</text>
<text x="270.5" y="202.1">A6</text>
<text x="318.7" y="199.6">13 -&gt; RX</text>
<text x="318.7" y="202.1">12 SCL</text>
<text x="341.6" y="199.6">PB23_S5_RX</text>
<text x="341.6" y="202.1">PA09_S0_I2C_SCL</text>
<text x="78.7" y="207.4" transform="rotate(-90 78.7 207.4)">2</text>
<text x="87.9" y="206.2">R15</text>
<text x="100.3" y="207.4">RESETN</text>
<text x="181.6" y="209.7">PA22_TC4-W0</text>
<text x="181.6" y="207.2">PA21_TCC0-W7</text>
<text x="181.6" y="204.7">PA20_TCC0-W6</text>
<text x="247.6" y="204.7">PA22_TC4-W0</text>
<text x="247.6" y="207.2">PA23_TC4-W1</text>
<text x="247.6" y="209.7">PA10_TCC0-W2</text>
<text x="270.5" y="204.7">0</text>
<text x="270.5" y="207.2">1</text>
<text x="270.5" y="209.7">~2</text>
<text x="318.7" y="204.7">11 SDA</text>
<text x="318.7" y="209.7">9 SCK</text>
<text x="318.7" y="207.2">10 MISO</text>
<text x="341.6" y="204.7">PA08_S0_I2C_SDA</text>
<text x="341.6" y="207.2">PA19_S1_MISO</text>
<text x="341.6" y="209.7">PA17_S1_SCK</text>
<text x="64.8" y="215.1">GND</text>
<text x="87.9" y="210.5">39R</text>
<text x="181.6" y="214.8">PB02_AIN10</text>
<text x="181.6" y="212.3">PA23_TC4-W1</text>
<text x="247.6" y="212.3">PA11_TCC0-W3</text>
<text x="247.6" y="214.8">PB10_TCC0-W4</text>
<text x="270.5" y="212.3">~3</text>
<text x="270.5" y="214.8">~4</text>
<text x="318.7" y="214.8">7</text>
<text x="318.7" y="212.3">8 MOSI</text>
<text x="341.6" y="212.3">PA16_S1_MOSI</text>
<text x="341.6" y="214.8">PA21_TCC0-W7</text>
<text x="87.9" y="218.9">R13</text>
<text x="98" y="218.9">R20</text>
<text x="107.9" y="219.9">RESET#</text>
<text x="181.6" y="217.4">PB03_AIN11</text>
<text x="181.6" y="219.9">PB10_TCC0-W4</text>
<text x="247.6" y="217.4">PB11_TCC0-W5</text>
<text x="270.5" y="217.4">~5</text>
<text x="318.7" y="217.4">6</text>
<text x="341.6" y="217.4">PA20_TCC0-W6</text>
<text x="78.7" y="224.6" transform="rotate(-90 78.7 224.6)">PUSHBUTTON</text>
<text x="87.2" y="223.2">330R</text>
<text x="97.3" y="223.2">330R</text>
<text x="181.6" y="222.4">PB11_TCC0-W5</text>
<text x="181.6" y="227.5">PB23_S5_RX</text>
<text x="181.6" y="225">PB22_S5_TX</text>
<text x="313.7" y="227.8">GND</text>
<text x="76.2" y="230.3" transform="rotate(-90 76.2 230.3)">U$9</text>
<text x="98.3" y="232.5">100nF</text>
<text x="98.3" y="229.9">C7</text>
<text x="181.6" y="230">PA03_VREFA</text>
<text x="130.8" y="235.1">ATSAMD21G18A-48</text>
<text x="80" y="243">GND</text>
<text x="92.7" y="243">GND</text>
<text x="182.1" y="245.2">C12</text>
<text x="194.8" y="245.2">C14</text>
<text x="182.1" y="247.7">4.7uF</text>
<text x="194.8" y="247.7">100nF</text>
<text x="176.5" y="255.7">GND</text>
<text x="189.2" y="255.7">GND</text>
</g>
<g font-size="2.3" fill="#808000">
<text x="379.8" y="250.6" transform="rotate(-90 379.8 250.6)">Reference Designs ARE PROVIDED &quot;AS IS&quot; AND &quot;WITH ALL FAULTS. Arduino LLC DISCLAIMS ALL OTHER WARRANTIES, EXPRESS OR IMPLIED,</text>
<text x="382.3" y="250.6" transform="rotate(-90 382.3 250.6)">REGARDING PRODUCTS, INCLUDING BUT NOT LIMITED TO, ANY IMPLIED WARRANTIES OF MERCHANTABILITY OR FITNESS FOR A</text>
<text x="384.8" y="250.6" transform="rotate(-90 384.8 250.6)">PARTICULAR PURPOSE</text>
<text x="387.4" y="250.6" transform="rotate(-90 387.4 250.6)">Arduino LLC may make changes to specifications and product descriptions at any time, without notice. The Customer must not</text>
<text x="389.9" y="250.6" transform="rotate(-90 389.9 250.6)">rely on the absence or characteristics of any features or instructions marked &quot;reserved&quot; or &quot;undefined.&quot; Arduino LLC reserves</text>
<text x="392.4" y="250.6" transform="rotate(-90 392.4 250.6)">these for future definition and shall have no responsibility whatsoever for conflicts or incompatibilities arising from future changes to them.</text>
<text x="394.9" y="250.6" transform="rotate(-90 394.9 250.6)">The product information on the Web Site or Materials is subject to change without notice. Do not finalize a design with this info</text>
</g>
<g font-size="2.1" fill="#808080">
<text x="239.6" y="48.9" transform="rotate(-90 239.6 48.9)">SH1*2</text>
<text x="168.9" y="58.4">PA14</text>
<text x="176.9" y="59.8">21</text>
<text x="176.9" y="57.3">23</text>
<text x="213.6" y="57.3">2</text>
<text x="213.6" y="59.8">3</text>
<text x="213.6" y="54.7">1</text>
<text x="219.5" y="58.4">CD/DAT3</text>
<text x="219.5" y="55.8">DATA2</text>
<text x="240.8" y="56.5" transform="rotate(-90 240.8 56.5)">G3</text>
<text x="168.9" y="60.9">PA12</text>
<text x="168.9" y="63.5">PA13</text>
<text x="168.9" y="66">PA15</text>
<text x="176.9" y="62.3">22</text>
<text x="176.9" y="64.9">24</text>
<text x="213.6" y="64.9">5</text>
<text x="213.6" y="62.3">4</text>
<text x="219.5" y="66">CLK</text>
<text x="219.5" y="60.9">CMD</text>
<text x="219.5" y="63.5">VDD</text>
<text x="46" y="68.5">1</text>
<text x="46" y="71.1">2</text>
<text x="128.1" y="70">33</text>
<text x="133.1" y="71.1">PA24/USB_DM</text>
<text x="213.6" y="70">7</text>
<text x="213.6" y="67.4">6</text>
<text x="219.5" y="71.1">DAT0</text>
<text x="219.5" y="68.5">VSS</text>
<text x="46" y="73.6">3</text>
<text x="46" y="76.2">4</text>
<text x="128.1" y="72.5">34</text>
<text x="128.1" y="75">27</text>
<text x="133.1" y="73.6">PA25/USB_DP</text>
<text x="133.1" y="76.2">PA18</text>
<text x="210.5" y="75">CD1</text>
<text x="210.5" y="77.6">CD2</text>
<text x="213.6" y="72.5">8</text>
<text x="219.5" y="76.2">CD1</text>
<text x="219.5" y="73.6">DAT1</text>
<text x="240.8" y="76.9" transform="rotate(-90 240.8 76.9)">G2</text>
<text x="46" y="78.7">5</text>
<text x="66.9" y="80.1" transform="rotate(-90 66.9 80.1)">4</text>
<text x="168.9" y="81.2">PA27</text>
<text x="176.9" y="80.1">39</text>
<text x="219.5" y="78.7">CD2</text>
<text x="80.4" y="85.2">3</text>
<text x="80.4" y="87.7">2</text>
<text x="239.6" y="87.7" transform="rotate(-90 239.6 87.7)">SH3*2</text>
<text x="66.9" y="94.7" transform="rotate(-90 66.9 94.7)">1</text>
<text x="168.9" y="111.7">PB08</text>
<text x="176.9" y="110.6">7</text>
<text x="176.9" y="113.1">8</text>
<text x="168.9" y="116.8">PA28</text>
<text x="168.9" y="114.2">PB09</text>
<text x="176.9" y="115.7">41</text>
<text x="129.3" y="130.9">1</text>
<text x="133.1" y="132">PA00/XIN32</text>
<text x="289.3" y="133.4">1</text>
<text x="289.3" y="136">2</text>
<text x="129.3" y="141.1">2</text>
<text x="133.1" y="142.2">PA01/XOUT32</text>
<text x="289.3" y="138.5">3</text>
<text x="289.3" y="141.1">4</text>
<text x="289.3" y="143.6">5</text>
<text x="327.2" y="142.2">SDA</text>
<text x="327.5" y="139.6">SCL</text>
<text x="334.3" y="138.5">6</text>
<text x="334.3" y="141.1">5</text>
<text x="168.9" y="175.2">PA02</text>
<text x="168.9" y="177.7">PA04</text>
<text x="176.9" y="174.1">3</text>
<text x="176.9" y="176.6">9</text>
<text x="176.9" y="179.2">10</text>
<text x="168.9" y="180.3">PA05</text>
<text x="168.9" y="182.8">PA06</text>
<text x="168.9" y="185.4">PA07</text>
<text x="176.9" y="181.7">11</text>
<text x="176.9" y="184.2">12</text>
<text x="282.2" y="184.2">1</text>
<text x="310.9" y="184.2">14</text>
<text x="168.9" y="187.9">PA08</text>
<text x="168.9" y="190.4">PA09</text>
<text x="176.9" y="186.8">13</text>
<text x="176.9" y="189.3">14</text>
<text x="176.9" y="191.9">15</text>
<text x="282.2" y="186.8">2</text>
<text x="282.2" y="189.3">3</text>
<text x="282.2" y="191.9">4</text>
<text x="310.9" y="191.9">11</text>
<text x="310.9" y="189.3">12</text>
<text x="310.9" y="186.8">13</text>
<text x="71.4" y="196.9">1</text>
<text x="82.3" y="196.9">2</text>
<text x="128.1" y="196.9">46</text>
<text x="168.9" y="193">PA10</text>
<text x="168.9" y="195.5">PA11</text>
<text x="176.9" y="194.4">16</text>
<text x="176.9" y="196.9">25</text>
<text x="282.2" y="194.4">5</text>
<text x="282.2" y="196.9">6</text>
<text x="310.9" y="196.9">9</text>
<text x="310.9" y="194.4">10</text>
<text x="71.4" y="199.5">3</text>
<text x="71.4" y="202">5</text>
<text x="82.3" y="199.5">4</text>
<text x="82.3" y="202">6</text>
<text x="128.1" y="199.5">45</text>
<text x="133.1" y="198">PA31/SWDIO</text>
<text x="133.1" y="200.6">PA30/SWCLK</text>
<text x="168.9" y="198">PA16</text>
<text x="168.9" y="200.6">PA17</text>
<text x="168.9" y="203.1">PA19</text>
<text x="176.9" y="199.5">26</text>
<text x="176.9" y="202">28</text>
<text x="282.2" y="199.5">7</text>
<text x="282.2" y="202">8</text>
<text x="310.9" y="202">7</text>
<text x="310.9" y="199.5">8</text>
<text x="128.1" y="207.1">40</text>
<text x="133.1" y="208.2">RESETN</text>
<text x="168.9" y="205.7">PA20</text>
<text x="168.9" y="208.2">PA21</text>
<text x="176.9" y="204.6">29</text>
<text x="176.9" y="207.1">30</text>
<text x="176.9" y="209.6">31</text>
<text x="281" y="207.1">10</text>
<text x="281" y="209.6">11</text>
<text x="282.2" y="204.6">9</text>
<text x="310.9" y="209.6">4</text>
<text x="310.9" y="207.1">5</text>
<text x="310.9" y="204.6">6</text>
<text x="168.9" y="210.7">PA22</text>
<text x="168.9" y="213.3">PA23</text>
<text x="168.9" y="215.8">PB02</text>
<text x="176.9" y="212.2">32</text>
<text x="176.9" y="214.7">47</text>
<text x="281" y="212.2">12</text>
<text x="281" y="214.7">13</text>
<text x="310.9" y="214.7">2</text>
<text x="310.9" y="212.2">3</text>
<text x="168.9" y="218.4">PB03</text>
<text x="168.9" y="220.9">PB10</text>
<text x="176.9" y="217.2">48</text>
<text x="176.9" y="219.8">19</text>
<text x="281" y="217.2">14</text>
<text x="310.9" y="217.2">1</text>
<text x="82.2" y="224.9" transform="rotate(-90 82.2 224.9)">6</text>
<text x="168.9" y="223.4">PB11</text>
<text x="168.9" y="226">PB22</text>
<text x="176.9" y="222.3">20</text>
<text x="176.9" y="224.9">37</text>
<text x="176.9" y="227.4">38</text>
<text x="82.2" y="231.8" transform="rotate(-90 82.2 231.8)">5</text>
<text x="87.3" y="233.9" transform="rotate(-90 87.3 233.9)">1*4</text>
<text x="168.9" y="231.1">PA03</text>
<text x="168.9" y="228.5">PB23</text>
<text x="176.9" y="229.9">4</text>
</g>
<text font-size="1.8" fill="#808080" x="215.9" y="52.5">J3</text>
</svg>
